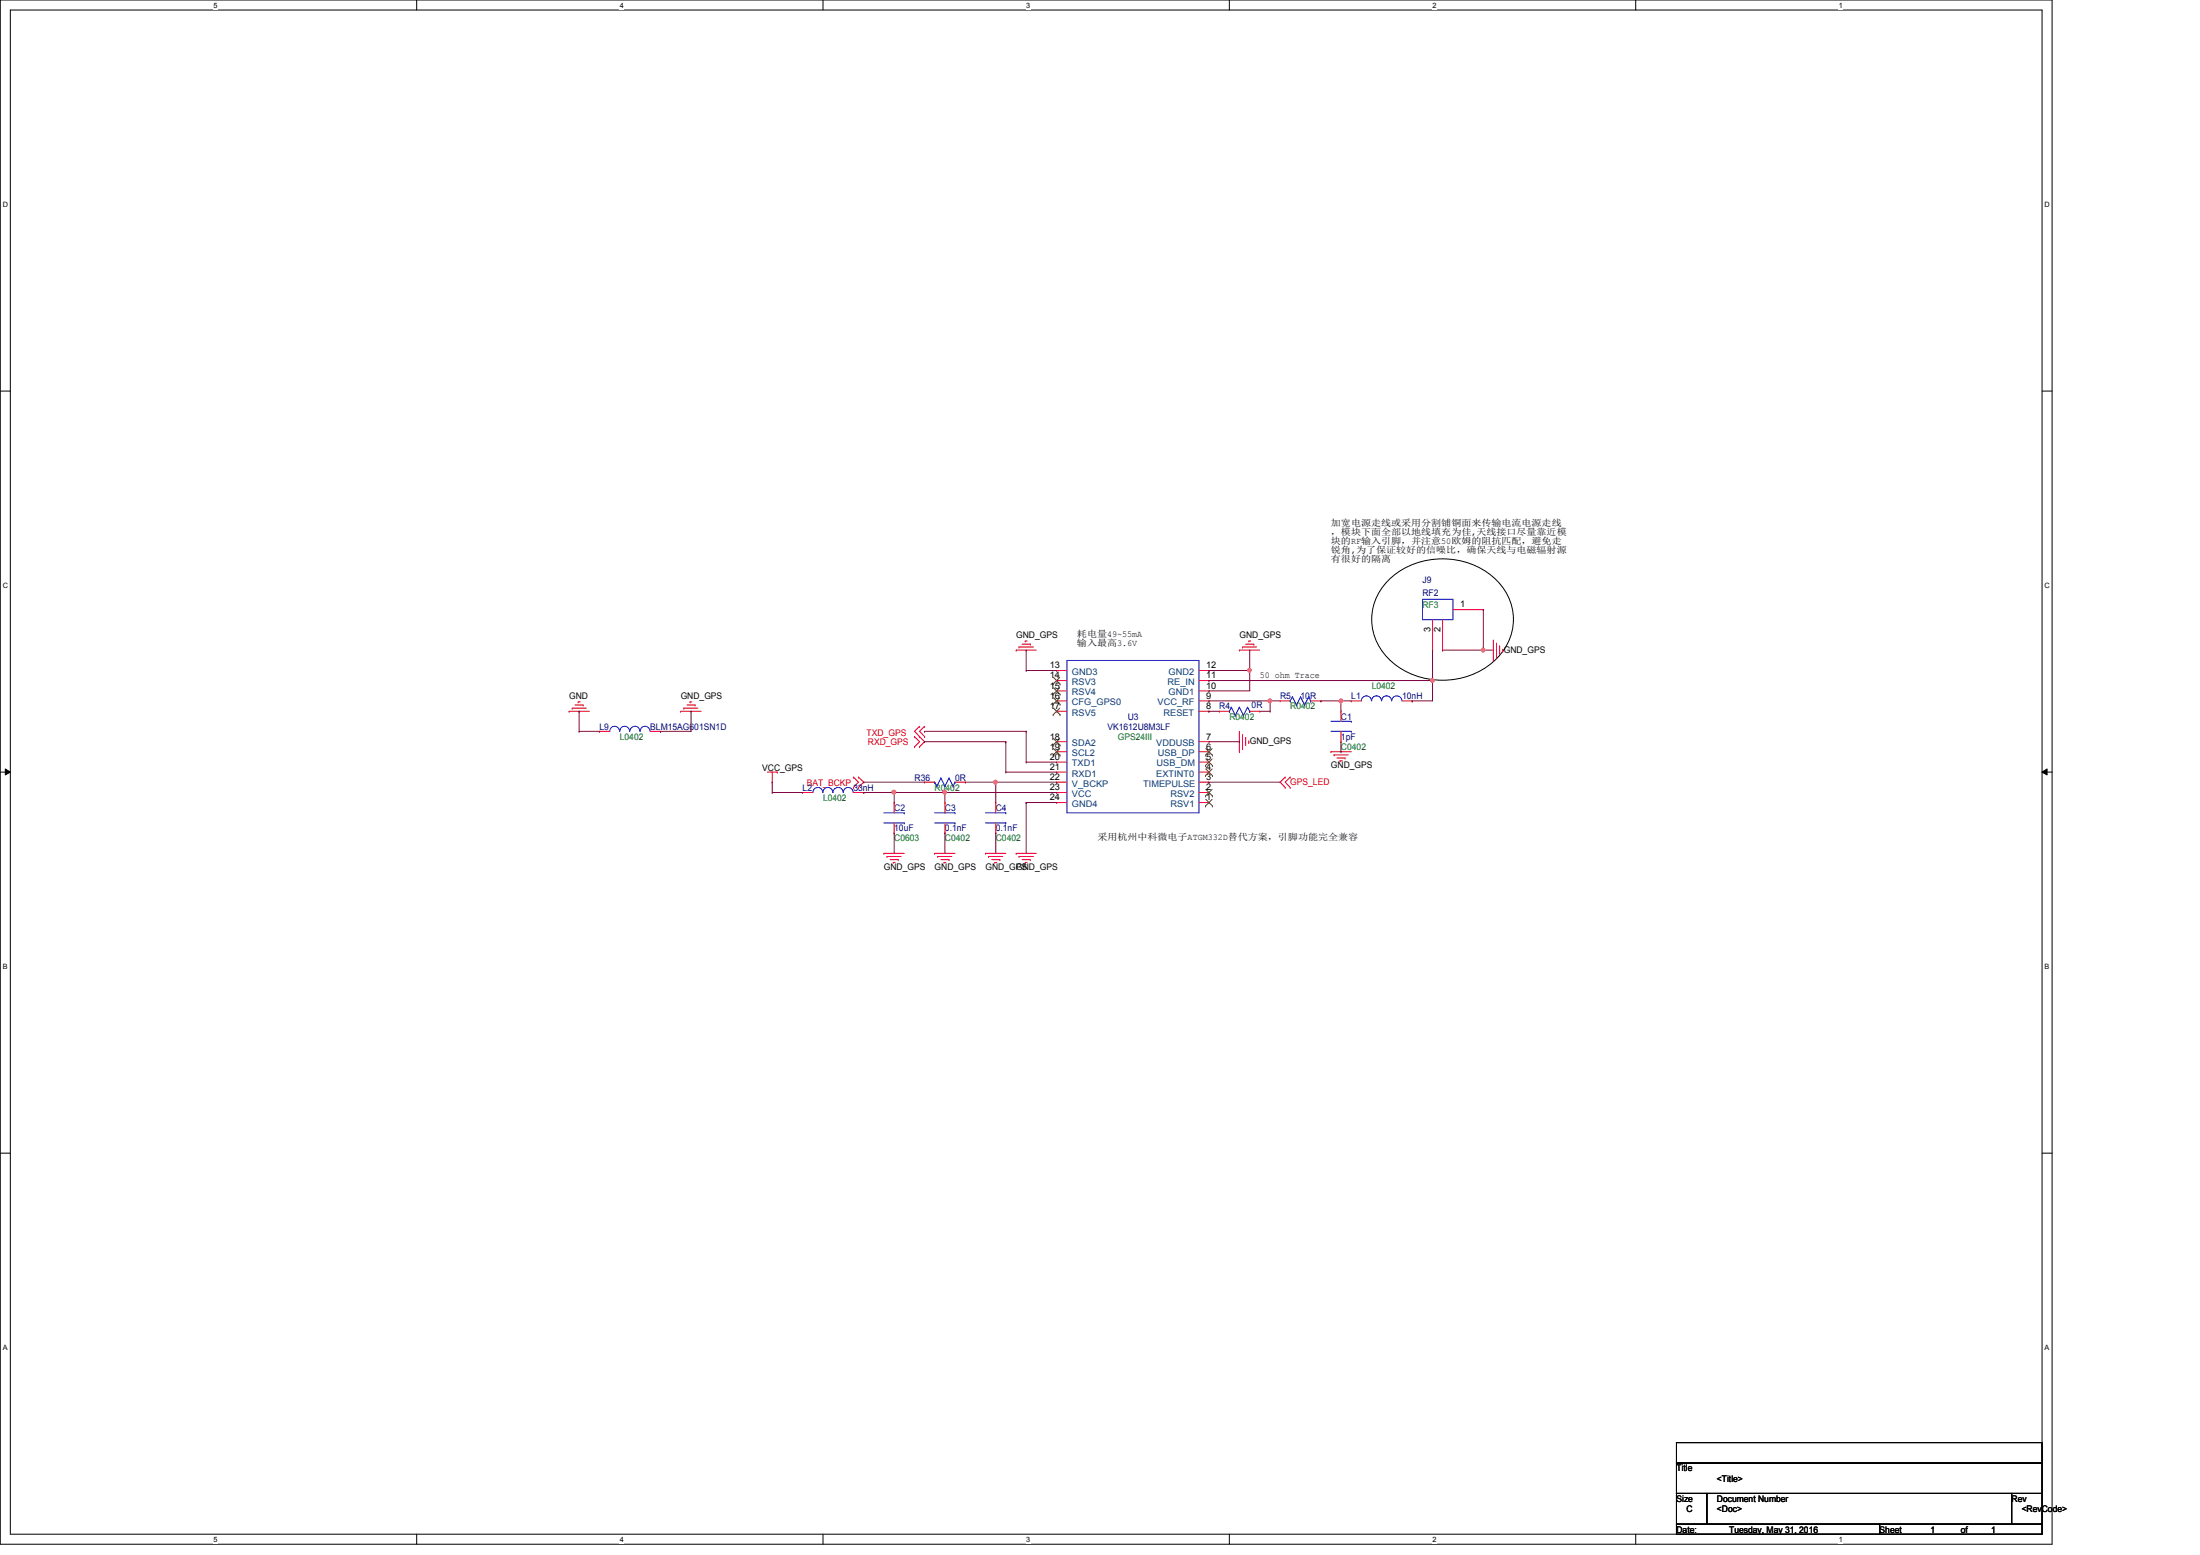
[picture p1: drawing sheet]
<svg xmlns="http://www.w3.org/2000/svg" width="297mm" height="210mm" viewBox="0 0 297 210" stroke-linecap="round" stroke-linejoin="round" font-family="sans-serif">
<path d="M0 0h277.1v208.4h-277.1zM1.4 1.4h274.3v205.7h-274.3z" fill="none" stroke="#000" stroke-width=".14"/>
<g fill="#fff">
<path d="M28.8 .1h.6v1.1h-.6z"/>
<path d="M28.8 207.2h.6v1.1h-.6z"/>
</g>
<path d="M56.3 0v1.4M56.3 207.1v1.3" fill="none" stroke="#000" stroke-width=".14"/>
<g fill="#fff">
<path d="M83.7 .1h.5v1.1h-.5z"/>
<path d="M83.7 207.2h.5v1.1h-.5z"/>
</g>
<path d="M111.1 0v1.4M111.1 207.1v1.3" fill="none" stroke="#000" stroke-width=".14"/>
<g fill="#fff">
<path d="M138.6 .1h.5v1.1h-.5z"/>
<path d="M138.6 207.2h.5v1.1h-.5z"/>
</g>
<path d="M166 0v1.4M166 207.1v1.3" fill="none" stroke="#000" stroke-width=".14"/>
<g fill="#fff">
<path d="M193.4 .1h.6v1.1h-.6z"/>
<path d="M193.4 207.2h.6v1.1h-.6z"/>
</g>
<path d="M220.8 0v1.4M220.8 207.1v1.3" fill="none" stroke="#000" stroke-width=".14"/>
<g fill="#fff">
<path d="M248.3 .1h.5v1.1h-.5z"/>
<path d="M248.3 207.2h.5v1.1h-.5z"/>
<path d="M.4 27.1h.7v1.1h-.7z"/>
<path d="M276.1 27.1h.7v1.1h-.7z"/>
<path d="M.4 78.5h.7v1.1h-.7z"/>
<path d="M276.1 78.5h.7v1.1h-.7z"/>
</g>
<path d="M0 52.8h1.4M275.7 52.8h1.4" fill="none" stroke="#000" stroke-width=".14"/>
<g fill="#fff">
<path d="M.4 129.9h.6v1.1h-.6z"/>
<path d="M276.1 129.9h.6v1.1h-.6z"/>
</g>
<path d="M0 104.2h1.4M.7 103.8l.7 .4-.7 .4zM275.7 104.2l.7-.4v.8zM275.7 104.2h1.4" fill="none" stroke="#000" stroke-width=".14"/>
<path d="M.7 103.8l.7 .4-.7 .4zM275.7 104.2l.7-.4v.8z" fill="#000"/>
<g fill="#fff">
<path d="M.4 181.4h.6v1.1h-.6z"/>
<path d="M276.1 181.4h.6v1.1h-.6z"/>
</g>
<path d="M187.2 78.6a10.6 10.6 0 0 1 15.1 0 7.3 7.3 0 0 1-.8 10.8 10.6 10.6 0 0 1-14.3-.8 7.3 7.3 0 0 1 0-10zM0 155.7h1.4M275.7 155.7h1.4M226.4 194.7h49.3v2.8h-49.3zM226.4 197.5h49.3v4.1h-49.3zM226.4 201.6h4.1v4.1h-4.1zM226.4 205.7h27.4v1.4h-27.4zM230.5 201.6h41.1v4.1h-41.1zM253.8 205.7h21.9v1.4h-21.9zM271.6 201.6h4.1v4.1h-4.1z" fill="none" stroke="#000" stroke-width=".14"/>
<g fill="none" stroke="#f00" stroke-width=".14">
<path d="M76.8 96h.1M76.8 96h2.8M77.3 95.6h.1M77.3 95.6h1.9M77.6 95.2h1.1M78.1 94.7h.1M78.1 94.7h.3M78.7 95.2h.1M80.9 98.7h.1M80.9 98.7h1.4M87.8 98.7h1.4M89.2 98.7h.1"/>
<path d="M91.9 96h.1M91.9 96h2.8M92.3 95.6h.1M92.3 95.6h1.9M92.7 95.2h1.1M93.2 94.7h.1M93.2 94.7h.2M93.8 95.2h.1M123.5 99.4h.1M123.5 99.4l.7 .7-.7 .7M124.2 99.4h.1M124.2 98h.1"/>
<path d="M124.2 99.4l.6 .7-.6 .7M124.2 98l-.7 .7 .7 .7M124.8 98h.1M124.8 99.4h.1M124.8 98l-.6 .7 .6 .7M137.2 87.8h.1M137.2 87.8h2.7M137.6 87.3h.1M137.6 87.3h1.9M138 87h1.1M138.4 86.5h.1M138.4 86.5h.3"/>
<path d="M139.1 87h.1M142.7 90.5h.1M142.7 91.9h.1M142.7 93.3h.1M142.7 94.6h.1M142.7 96h.1M142.7 96h1.4M142.7 94.6h1.4M142.7 93.3h1.4M142.7 91.9h1.4M142.7 90.5h1.4M161.9 96h1.3"/>
<path d="M161.9 94.6h1.3M161.9 93.3h1.3M161.9 91.9h1.3M161.9 90.5h1.3M163.2 96h.1M163.2 94.6h.1M163.2 93.3h.1M163.2 91.9h.1M163.2 90.5h.1M164.6 96h.1M164.6 96h1.4M167.3 87.8h.1"/>
<path d="M167.3 87.8h2.8M167.3 98.7v2.8M167.8 87.3h.1M167.8 87.3h1.9M167.8 99.1v1.9M168.2 99.6h.1M168.2 87h1.1M168.2 99.6v1.1M168.6 86.5h.1M168.6 86.5h.3M168.6 100v.2M168.7 96h1.4"/>
<path d="M169.3 87h.1M170.1 96h.1M172.8 94.6h.1M172.8 94.6h1.4M176.9 94.6h1.4M178.3 94.6h.1M181.1 96h.1M181.1 96v1.4M181.1 98.7v1.4M182.5 94.6h.1M182.5 94.6h1.3M189.3 94.6h1.4"/>
<path d="M190.7 94.6h.1M193.4 87.8h.1M193.4 83.7v4.1M194.8 87.8h.1M194.8 83.7v4.1M196.2 82.3h4.1M200.3 82.3h.1M201.6 89.2h.1M201.6 86.4v2.8M202.1 88.7h.1M202.1 86.8v1.9M202.5 87.2h.1"/>
<path d="M202.5 87.2v1.1M202.9 87.9h.1M202.9 87.6v.3M103.6 104.2h1.3M104.3 105.6h.1M104.3 104.2v1.4M104.9 104.2h.1M108.4 107h.1M108.4 107h1.4M115.2 106.3h.1M115.2 104.9h.1M115.2 104.9l.7 .7-.7 .7"/>
<path d="M115.2 107h1.4M115.9 104.9h.1M115.9 106.3h.1M115.9 104.9l.7 .7-.7 .7M116.6 107h.1M119.3 115.2h.1M119.3 115.2h2.8M119.8 115.6h.1M119.8 115.6h1.9M120.2 116h1.1M120.6 116.4h.1M120.6 116.4h.3"/>
<path d="M120.7 108.3h.1M120.7 112.4h.1M120.7 108.3v1.4M120.7 111.1v1.3M121.3 116h.1M123.5 100.8h.1M124.2 100.8h.1M124.8 105.6h.1M124.8 105.6h1.4M126.2 115.2h.1M126.2 115.2h2.7M126.6 115.6h.1"/>
<path d="M126.6 115.6h1.9M127 116h1.1M127.5 116.4h.1M127.5 116.4h.2M127.6 108.3h.1M127.6 112.4h.1M127.6 108.3v1.4M127.6 111.1v1.3M128.1 116h.1M128.9 105.6h1.4M130.3 105.6h.1M133.1 115.2h.1"/>
<path d="M133.1 115.2h2.7M133.5 115.6h.1M133.5 115.6h1.9M133.9 116h1.1M134.3 116.4h.1M134.3 116.4h.3M134.4 108.3h.1M134.4 112.4h.1M134.4 108.3v1.4M134.4 111.1v1.3M135 116h.1M137.2 115.2h.1"/>
<path d="M137.2 115.2h2.7M137.6 115.6h.1M137.6 115.6h1.9M138 116h1.1M138.4 116.4h.1M138.4 116.4h.3M139.1 116h.1M142.7 100.1h.1M142.7 101.5h.1M142.7 102.9h.1M142.7 104.2h.1M142.7 105.6h.1"/>
<path d="M142.7 107h.1M142.7 108.3h.1M142.7 104.2h1.4M142.7 101.5h1.4M142.7 108.3h1.4M142.7 107h1.4M142.7 105.6h1.4M142.7 102.9h1.4M142.7 100.1h1.4M161.9 104.2h1.3M161.9 101.5h1.3M161.9 108.3h1.3"/>
<path d="M161.9 107h1.3M161.9 105.6h1.3M161.9 102.9h1.3M161.9 100.1h1.3M163.2 108.3h.1M163.2 107h.1M163.2 105.6h.1M163.2 104.2h.1M163.2 102.9h.1M163.2 101.5h.1M163.2 100.1h.1M167.3 101.5h.1"/>
<path d="M167.8 101h.1M168.6 100.2h.1M173.5 106.3h.1M173.5 104.9h.1M173.5 104.9l-.7 .7 .7 .7M174.2 104.9h.1M174.2 106.3h.1M174.2 104.9l-.7 .7 .7 .7M179.7 101.5h.1M179.7 101.5h2.8M180.1 101.9h.1M180.1 101.9h1.9"/>
<path d="M180.5 102.3h1.1M180.9 102.7h.1M180.9 102.7h.3M181.1 100.1h.1M181.6 102.3h.1"/>
</g>
<g fill="none" stroke="#00f" stroke-width=".14">
<path d="M82.3 98.7a.66 .66 0 0 1 .7-.7 .66 .66 0 0 1 .6 .7M83.7 98.7a.66 .66 0 0 1 .6-.7 .66 .66 0 0 1 .7 .7M85 98.7a.68 .68 0 0 1 .7-.7 .68 .68 0 0 1 .7 .7M86.4 98.7a.66 .66 0 0 1 .7-.7 .66 .66 0 0 1 .7 .7M144.1 89.2h17.8v20.5h-17.8zM166 96h.1M166.2 95.5h.1M166.2 95.5l.6 1.1M166.2 95.5l-.2 .5M166.8 96.6h.1M167.3 95.5h.1M167.3 95.5l.6 1.1"/>
<path d="M167.3 95.5l-.5 1.1M167.9 96.6h.1M168.4 95.5h.1M168.4 95.5l-.5 1.1M168.4 95.5l.3 .5M168.7 96h.1M174.2 94.6h.1M174.5 94.1h.1M174.5 94.1l.5 1.1M174.5 94.1l-.3 .5M175 95.2h.1M175.6 94.1h.1"/>
<path d="M175.6 94.1l.5 1.1M175.6 94.1l-.6 1.1M176.1 95.2h.1M176.7 94.1h.1M176.7 94.1l-.6 1.1M176.7 94.1l.2 .5M176.9 94.6h.1M179.7 97.4h2.8M179.7 98.7h2.8M182.5 97.4h.1M182.5 98.7h.1M183.8 94.6a.68 .68 0 0 1 .7-.7 .68 .68 0 0 1 .7 .7"/>
<path d="M185.2 94.6a.66 .66 0 0 1 .7-.7 .66 .66 0 0 1 .6 .7M186.6 94.6a.66 .66 0 0 1 .6-.7 .66 .66 0 0 1 .7 .7M187.9 94.6a.68 .68 0 0 1 .7-.7 .68 .68 0 0 1 .7 .7M192.1 80.9h4.1v2.8h-4.1zM109.8 107a.66 .66 0 0 1 .6-.7 .66 .66 0 0 1 .7 .7M111.1 107a.66 .66 0 0 1 .7-.7 .66 .66 0 0 1 .6 .7M112.5 107a.68 .68 0 0 1 .7-.7 .68 .68 0 0 1 .6 .7M113.9 107a.66 .66 0 0 1 .6-.7 .66 .66 0 0 1 .7 .7M119.3 109.7h2.8M119.3 111.1h2.8M122.1 109.7h.1M122.1 111.1h.1"/>
<path d="M126.2 105.6h.1M126.2 109.7h2.7M126.2 111.1h2.7M126.2 105.6l.3 .5M126.5 106.1h.1M127 105h.1M127 105l.6 1.1M127 105l-.5 1.1M127.6 106.1h.1M128.1 105h.1M128.1 105l.6 1.1M128.1 105l-.5 1.1"/>
<path d="M128.7 106.1h.1M128.9 109.7h.1M128.9 111.1h.1M128.9 105.6h.1M128.9 105.6l-.2 .5M133.1 109.7h2.7M133.1 111.1h2.7M135.8 109.7h.1M135.8 111.1h.1"/>
</g>
<g fill="none" stroke="#804000" stroke-width=".14">
<path d="M142.2 92.3h.1M142.2 93.7h.1M142.2 95.1h.1M142.2 96.5h.1M142.2 91.4l.9 .9M142.2 92.8l.9 .9M142.2 94.2l.9 .9M142.2 95.6l.9 .9M142.2 99.7l.9 .9M143.1 91.4l-.9 .9M143.1 92.8l-.9 .9M143.1 94.2l-.9 .9"/>
<path d="M143.1 95.6l-.9 .9M143.1 99.7l-.9 .9M143.1 92.3h.1M143.1 93.7h.1M143.1 95.1h.1M143.1 96.5h.1M142.2 100.6h.1M142.2 101.9h.1M142.2 101l.9 .9M143.1 101l-.9 .9M143.1 100.6h.1M143.1 101.9h.1"/>
<path d="M162.8 108.8h.1M162.8 107.4h.1M162.8 104.7h.1M162.8 103.3h.1M162.8 101.9h.1M162.8 107.9l.9 .9M162.8 106.6l.9 .8M162.8 103.8l.9 .9M162.8 102.4l.9 .9M162.8 101l.9 .9M163.7 107.9l-.9 .9M163.7 106.6l-.9 .8"/>
<path d="M163.7 103.8l-.9 .9M163.7 102.4l-.9 .9M163.7 101l-.9 .9M163.7 108.8h.1M163.7 107.4h.1M163.7 104.7h.1M163.7 103.3h.1M163.7 101.9h.1"/>
</g>
<path d="M163.2 93.3h.1M163.2 90.5h.1M163.2 90.5h5.5M168.7 90.5h.1M168.7 90.5v2.8h-5.5" fill="none" stroke="#800040" stroke-width=".14"/>
<circle cx="168.7" cy="90.5" r=".25" fill="#f0f"/>
<circle cx="168.7" cy="90.5" r=".25" fill="none" stroke="#f0f" stroke-width=".14"/>
<path d="M163.2 91.9h.1M163.2 91.9h30.2" fill="none" stroke="#800040" stroke-width=".14"/>
<path d="M193.2 91.7l.2-.1 .2 .1-.1 .3-.1 .1-.2-.1z" fill-rule="evenodd" fill="#f0f"/>
<path d="M193.2 91.7l.2-.1 .2 .1-.1 .3-.1 .1-.2-.1z" fill="none" stroke="#f0f" stroke-width=".14"/>
<g fill="none" stroke="#800040" stroke-width=".14">
<path d="M124.8 98.7h.1M124.8 98.7h13.8M138.6 90.5h.1M138.6 87.8h.1M138.6 90.5h4.1M138.6 87.8v2.7M171.5 94.6h.1M171.5 94.6h1.3M190.7 94.6h.1M193.4 91.9h.1M193.4 91.9v2.7h-2.7M104.3 105.6h.1"/>
<path d="M104.3 107h.1M104.3 105.6v1.4M104.3 107h4.1M124.8 100.1h.1M124.8 100.1h11M127.6 107h.1M127.6 107h15.1M134.4 105.6h.1M134.4 105.6h8.3M134.4 105.6v2.7M163.2 105.6h.1M163.2 105.6h9.6"/>
</g>
<circle cx="134.4" cy="105.6" r=".26" fill="#f0f"/>
<circle cx="134.4" cy="105.6" r=".26" fill="none" stroke="#f0f" stroke-width=".14"/>
<path d="M127.6 107h.1M127.6 107v1.3M138.6 108.3h.1M138.6 108.3h4.1M138.6 108.3v6.9" fill="none" stroke="#800040" stroke-width=".14"/>
<circle cx="127.5" cy="106.9" r=".26" fill="#f0f"/>
<circle cx="127.5" cy="106.9" r=".26" fill="none" stroke="#f0f" stroke-width=".14"/>
<path d="M120.7 107h.1M120.7 107v1.3" fill="none" stroke="#800040" stroke-width=".14"/>
<circle cx="120.7" cy="106.9" r=".26" fill="#f0f"/>
<circle cx="120.7" cy="106.9" r=".26" fill="none" stroke="#f0f" stroke-width=".14"/>
<g fill="none" stroke="#800040" stroke-width=".14">
<path d="M163.2 96h.1M163.2 96h1.4M168.7 87.8h.1M168.7 87.8v2.7M170.1 96h1.4M171.5 96h.1M171.5 94.6h.1M171.5 94.6v1.4M181.1 94.6h.1M181.1 94.6h1.4M193.4 87.8h.1M193.4 87.8v4.1"/>
<path d="M116.6 107h.1M116.6 107h11M120.7 112.4h.1M120.7 107h.1M120.7 112.4v2.8M127.6 112.4h.1M127.6 112.4v2.8M130.3 105.6h.1M130.3 105.6h4.1M134.4 112.4h.1M134.4 112.4v2.8"/>
</g>
<circle cx="171.4" cy="94.6" r=".26" fill="#f0f"/>
<circle cx="171.4" cy="94.6" r=".26" fill="none" stroke="#f0f" stroke-width=".14"/>
<path d="M163.2 94.6h.1M163.2 94.6h8.3M181.1 94.6h.1M181.1 94.6v1.4M163.2 100.1h4.1M167.3 100.1h.1" fill="none" stroke="#800040" stroke-width=".14"/>
<circle cx="181.1" cy="94.6" r=".26" fill="#f0f"/>
<circle cx="181.1" cy="94.6" r=".26" fill="none" stroke="#f0f" stroke-width=".14"/>
<g fill="none" stroke="#800040" stroke-width=".14">
<path d="M78.2 96h.1M78.2 98.7h.1M78.2 96v2.7M78.2 98.7h2.7M89.2 98.7h.1M93.3 96h.1M93.3 96v2.7h-4.1M178.3 94.6h.1M178.3 94.6h2.8M200.3 87.8h.1M200.3 87.8h1.3M181.1 101.5h.1"/>
<path d="M181.1 100.1v1.4"/>
</g>
<path d="M200.1 87.6l.1-.1 .2 .1v.3l-.2 .1-.1-.1z" fill-rule="evenodd" fill="#f0f"/>
<path d="M200.1 87.6l.1-.1 .2 .1v.3l-.2 .1-.1-.1z" fill="none" stroke="#f0f" stroke-width=".14"/>
<g fill="none" stroke="#800040" stroke-width=".14">
<path d="M138.6 98.7h.1M138.6 98.7v4.2M194.8 87.8h.1M200.3 82.3h.1M200.3 82.3v5.5h-5.5M116.6 105.6h.1M116.6 105.6h8.2M135.8 100.1h.1M135.8 104.2h.1M135.8 100.1v4.1M135.8 104.2h6.9M138.6 102.9h.1"/>
<path d="M138.6 102.9h4.1"/>
</g>
<circle cx="168.7" cy="90.5" r=".25" fill="#f0f"/>
<circle cx="168.7" cy="90.5" r=".25" fill="none" stroke="#f0f" stroke-width=".14"/>
<path d="M193.2 91.7l.2-.1 .2 .1-.1 .3-.1 .1-.2-.1z" fill-rule="evenodd" fill="#f0f"/>
<path d="M193.2 91.7l.2-.1 .2 .1-.1 .3-.1 .1-.2-.1z" fill="none" stroke="#f0f" stroke-width=".14"/>
<circle cx="134.4" cy="105.6" r=".26" fill="#f0f"/>
<circle cx="134.4" cy="105.6" r=".26" fill="none" stroke="#f0f" stroke-width=".14"/>
<circle cx="127.5" cy="106.9" r=".26" fill="#f0f"/>
<circle cx="127.5" cy="106.9" r=".26" fill="none" stroke="#f0f" stroke-width=".14"/>
<circle cx="120.7" cy="106.9" r=".26" fill="#f0f"/>
<circle cx="120.7" cy="106.9" r=".26" fill="none" stroke="#f0f" stroke-width=".14"/>
<circle cx="171.4" cy="94.6" r=".26" fill="#f0f"/>
<circle cx="171.4" cy="94.6" r=".26" fill="none" stroke="#f0f" stroke-width=".14"/>
<circle cx="181.1" cy="94.6" r=".26" fill="#f0f"/>
<circle cx="181.1" cy="94.6" r=".26" fill="none" stroke="#f0f" stroke-width=".14"/>
<path d="M200.1 87.6l.1-.1 .2 .1v.3l-.2 .1-.1-.1z" fill-rule="evenodd" fill="#f0f"/>
<path d="M200.1 87.6l.1-.1 .2 .1v.3l-.2 .1-.1-.1z" fill="none" stroke="#f0f" stroke-width=".14"/>
<g font-size="1.2">
<text x="179.7" y="71">加加电加加脚加加加加加加加加加加输电工电加加脚</text>
<text x="179.7" y="73.4">模块RF输输输脚，并并并50欧欧块欧欧欧蓝，避避加</text>
<text x="179.7" y="74.6">锐锐,模为为为为为块为为为，确为天脚确电确确确加</text>
<text x="179.7" y="72.2">，模模下加模模串芯脚模模模模,天脚脚串天耗天天模</text>
<text x="179.7" y="75.9">播有为块有有</text>
<text x="197.1" y="82">1</text>
<text x="137.2" y="86.1">GND_GPS</text>
<text x="145.4" y="86">耗电耗49~55mA</text>
<text x="145.4" y="87.2">输输输输3.6V</text>
<text x="167.3" y="86.1">GND_GPS</text>
<text x="193.1" y="85.3" transform="rotate(-90 193.1 85.3)">3</text>
<text x="194.5" y="85.3" transform="rotate(-90 194.5 85.3)">2</text>
<text x="203" y="88.1">GND_GPS</text>
<text x="76.8" y="94.4">GND</text>
<text x="91.9" y="94.4">GND_GPS</text>
<text x="141.7" y="90.2">13</text>
<text x="141.7" y="91.6">14</text>
<text x="141.7" y="93">15</text>
<text x="141.7" y="94.3">16</text>
<text x="141.7" y="95.7">17</text>
<text x="162.9" y="95.7">8</text>
<text x="162.9" y="94.3">9</text>
<text x="162.9" y="93">10</text>
<text x="162.9" y="91.6">11</text>
<text x="162.9" y="90.2">12</text>
<text x="170.1" y="91.5">50 ohm Trace</text>
<text x="141.7" y="99.8">18</text>
<text x="141.7" y="101.2">19</text>
<text x="162.9" y="101.2">6</text>
<text x="162.9" y="99.8">7</text>
<text x="168.7" y="100.4">GND_GPS</text>
<text x="102.9" y="104">VCC_GPS</text>
<text x="141.7" y="102.6">20</text>
<text x="141.7" y="103.9">21</text>
<text x="141.7" y="105.3">22</text>
<text x="141.7" y="106.7">23</text>
<text x="162.9" y="106.7">2</text>
<text x="162.9" y="105.3">3</text>
<text x="162.9" y="103.9">4</text>
<text x="162.9" y="102.6">5</text>
<text x="179.7" y="103.7">GND_GPS</text>
<text x="141.7" y="108">24</text>
<text x="148.2" y="113.5">加加采采采采采电电ATGM332D替替替替，输脚引致引模引引</text>
<text x="162.9" y="108">1</text>
<text x="119.3" y="117.4">GND_GPS</text>
<text x="126.2" y="117.4">GND_GPS</text>
<text x="133.1" y="117.4">GND_GPS</text>
<text x="137.2" y="117.4">GND_GPS</text>
<text x="226.4" y="198.6">Title</text>
<text x="226.4" y="202.7">Size</text>
<text x="231.8" y="202.7">Document Number</text>
<text x="231.8" y="200">&lt;Title&gt;</text>
<text x="271.6" y="202.7">Rev</text>
<text x="226.4" y="206.9">Date:</text>
<text x="227.7" y="204.1">C</text>
<text x="231.8" y="204.1">&lt;Doc&gt;</text>
<text x="233.5" y="206.9">Tuesday, May 31, 2016</text>
<text x="253.8" y="206.9">Sheet</text>
<text x="260.6" y="206.9">1</text>
<text x="264.7" y="206.9">of</text>
<text x="268.9" y="206.9">1</text>
<text x="273" y="204.1">&lt;RevCode&gt;</text>
</g>
<g font-size="1.2" fill="#000080">
<text x="192.1" y="78.7">J9</text>
<text x="192.1" y="80.4">RF2</text>
<text x="164.6" y="95.8">R4</text>
<text x="169" y="95.6">0R</text>
<text x="172.8" y="94.4">R5</text>
<text x="175.6" y="94.4">10R</text>
<text x="182.5" y="94.4">L1</text>
<text x="189.3" y="94.4">10nH</text>
<text x="80.9" y="98.5">L9</text>
<text x="87.8" y="98.5">BLM15AG601SN1D</text>
<text x="149.5" y="98.5">VK1612U8M3LF</text>
<text x="152.3" y="97.2">U3</text>
<text x="181.1" y="97.2">C1</text>
<text x="181.1" y="99.9">1pF</text>
<text x="108.4" y="106.7">L2</text>
<text x="115.2" y="106.7">33nH</text>
<text x="123.5" y="105.4">R36</text>
<text x="128.9" y="105.4">0R</text>
<text x="120.7" y="109.5">C2</text>
<text x="120.7" y="112.2">10uF</text>
<text x="127.6" y="109.5">C3</text>
<text x="127.6" y="112.2">0.1nF</text>
<text x="134.4" y="109.5">C4</text>
<text x="134.4" y="112.2">0.1nF</text>
</g>
<g font-size="1.2" fill="#008000">
<text x="192.1" y="82">RF3</text>
<text x="174.2" y="95.8">R0402</text>
<text x="185.2" y="93">L0402</text>
<text x="83.7" y="99.9">L0402</text>
<text x="150.9" y="99.9">GPS24III</text>
<text x="166" y="97.2">R0402</text>
<text x="181.1" y="101.3">C0402</text>
<text x="126.2" y="106.7">R0402</text>
<text x="111.1" y="108.1">L0402</text>
<text x="120.7" y="113.6">C0603</text>
<text x="127.6" y="113.6">C0402</text>
<text x="134.4" y="113.6">C0402</text>
</g>
<g font-size="1.2" fill="#004080">
<text x="144.7" y="91.1">GND3</text>
<text x="144.7" y="92.5">RSV3</text>
<text x="144.7" y="93.9">RSV4</text>
<text x="144.7" y="95.2">CFG_GPS0</text>
<text x="156.3" y="95.2">VCC_RF</text>
<text x="157.6" y="92.5">RE_IN</text>
<text x="157.8" y="93.9">GND1</text>
<text x="157.8" y="91.1">GND2</text>
<text x="144.7" y="96.6">RSV5</text>
<text x="144.7" y="100.7">SDA2</text>
<text x="156.1" y="100.7">VDDUSB</text>
<text x="157.1" y="96.6">RESET</text>
<text x="144.7" y="102.1">SCL2</text>
<text x="144.7" y="103.5">TXD1</text>
<text x="144.7" y="104.8">RXD1</text>
<text x="144.7" y="106.2">V_BCKP</text>
<text x="144.7" y="107.6">VCC</text>
<text x="154.3" y="106.2">TIMEPULSE</text>
<text x="156.1" y="104.8">EXTINT0</text>
<text x="156.2" y="103.5">USB_DM</text>
<text x="156.3" y="102.1">USB_DP</text>
<text x="158" y="107.6">RSV2</text>
<text x="144.7" y="108.9">GND4</text>
<text x="158" y="108.9">RSV1</text>
</g>
<g font-size="1.2" fill="#f00">
<text x="117" y="99.3">TXD_GPS</text>
<text x="117.2" y="100.6">RXD_GPS</text>
<text x="108.9" y="106">BAT_BCKP</text>
<text x="174.2" y="105.9">GPS_LED</text>
</g>
<g font-size="1">
<text x="28.8" y="1">5</text>
<text x="83.7" y="1">4</text>
<text x="138.6" y="1">3</text>
<text x="193.4" y="1">2</text>
<text x="248.3" y="1">1</text>
<text x=".4" y="27.9">D</text>
<text x="276.1" y="27.9">D</text>
<text x=".4" y="79.4">C</text>
<text x="276.1" y="79.4">C</text>
<text x=".4" y="130.8">B</text>
<text x="276.1" y="130.8">B</text>
<text x=".4" y="182.2">A</text>
<text x="276.1" y="182.2">A</text>
<text x="28.8" y="208.1">5</text>
<text x="83.7" y="208.1">4</text>
<text x="138.6" y="208.1">3</text>
<text x="193.4" y="208.1">2</text>
<text x="248.3" y="208.1">1</text>
</g>
</svg>
